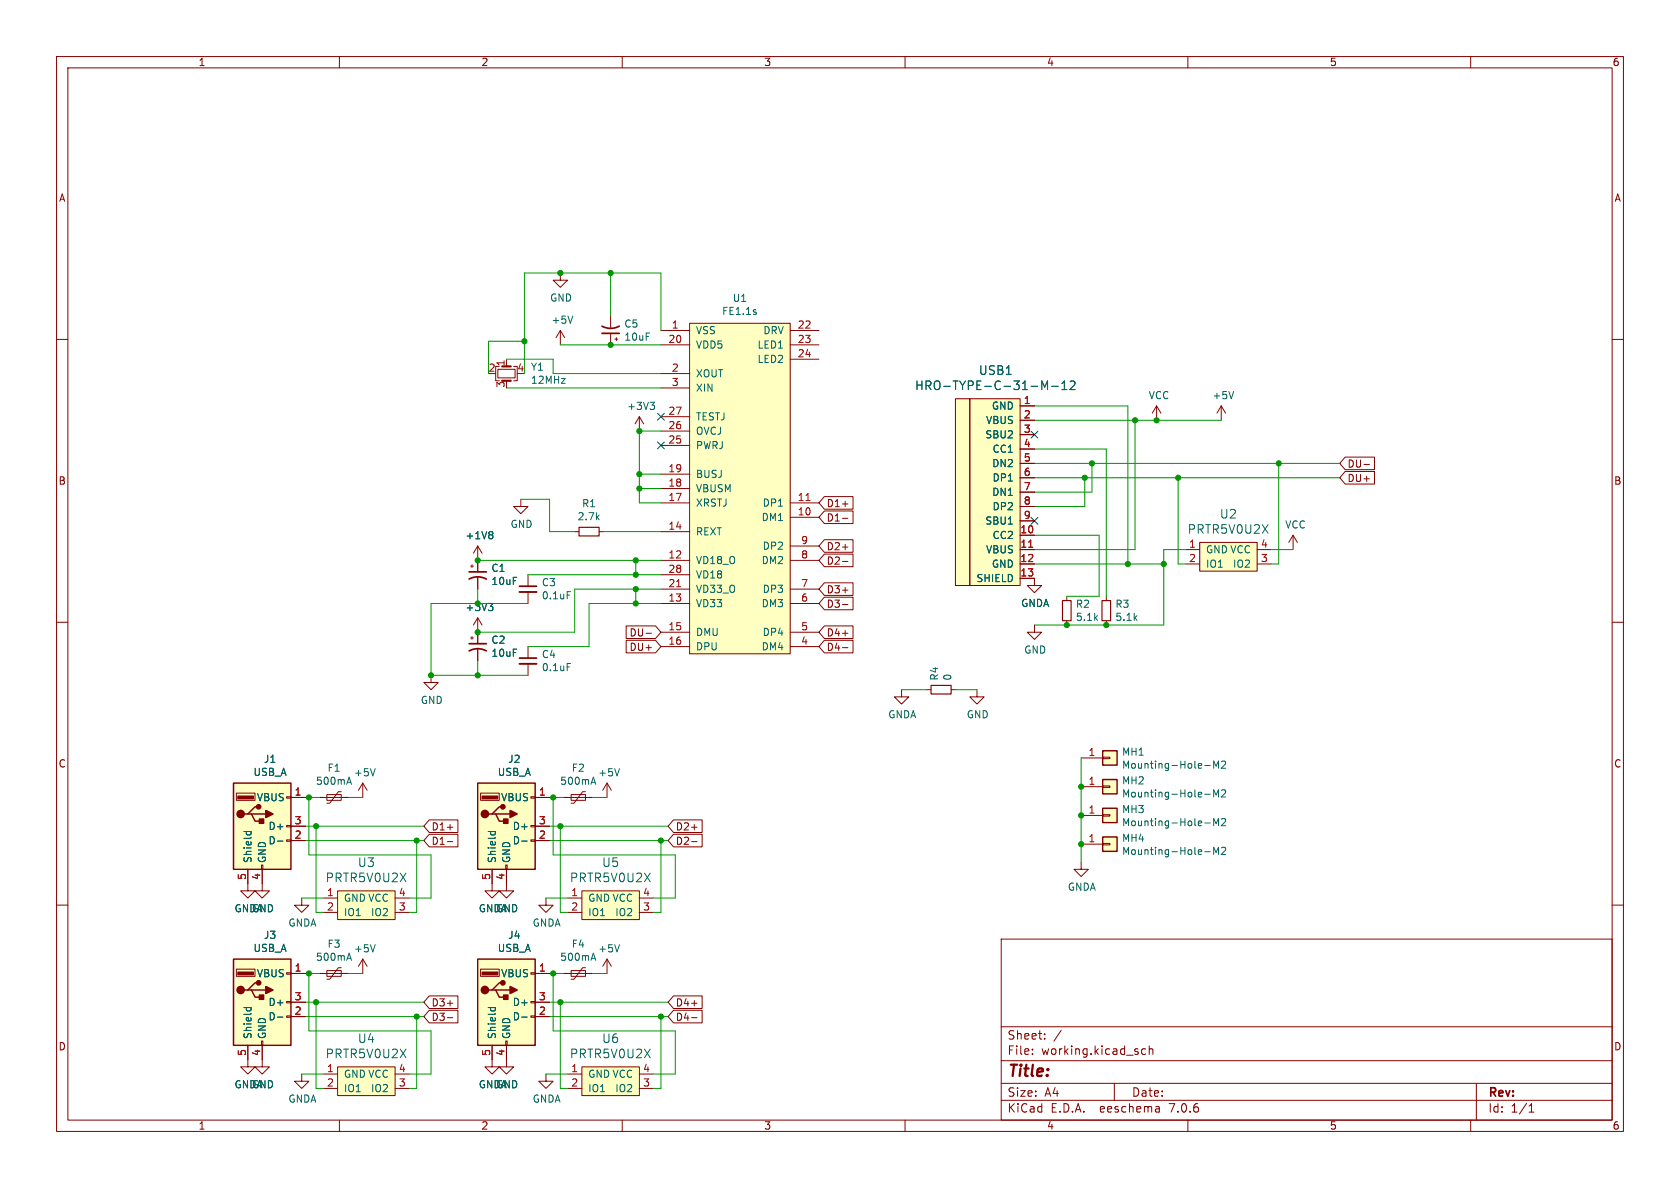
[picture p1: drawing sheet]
<svg xmlns="http://www.w3.org/2000/svg" width="297mm" height="210mm" viewBox="0 0 297 210" stroke-linecap="round" stroke-linejoin="round" font-family="sans-serif">
<g fill="none" stroke="#840000" stroke-width=".18">
<path d="M10 10h277v190h-277zM12 12h273v186h-273zM60 10v2M110 10v2M160 10v2M210 10v2M260 10v2M10 60h2M99.1 48.3v1.2h1.2l-1.2 1.3-1.3-1.3h1.3M99.1 58.4l-.8 1.3M99.1 58.4v2.6M99.1 58.4l.7 1.3"/>
<path d="M107.9 55.9v2M107.9 58.9v2.1M108.7 59.9h.5M109 59.7v.5M116.8 58.4h5.1M121.9 57.2h17.8v58.4h-17.8zM139.7 58.4h5.1M285 60h2M88 65.3h3.1v1.5h-3.1zM88.3 64.8h-.7v2.5h.7M89.5 63.5v1.3M90.8 64.8h.6v2.5h-.6"/>
<path d="M113 73.7l-.7 1.2M113 73.7v2.5M113 73.7l.8 1.2M116.8 66h5.1M116.8 61h5.1M116.8 78.7h5.1M116.8 76.2h5.1M116.8 73.7h5.1M116.8 68.6h5.1M139.7 61h5.1M139.7 63.5h5.1M168.9 70.5h2.5v33h-2.5z"/>
<path d="M171.4 70.5h8.9v33h-8.9zM180.3 71.8h2.6M180.3 74.3h2.6M180.3 76.8h2.6M180.3 79.4h2.6M204.5 71.8l-.8 1.2M204.5 71.8v2.5M204.5 71.8l.7 1.2M215.9 71.8l-.8 1.2M215.9 71.8v2.5M215.9 71.8l.8 1.2M83.4 99.8v.5"/>
<path d="M84.5 96.5v4.6M84.5 96.5l-.8 1.3M84.5 96.5l.7 1.3M92.1 88.3v1.2h1.2l-1.2 1.3-1.3-1.3h1.3M101.6 94h.8M105.9 94h.8M116.8 88.9h5.1M116.8 99.1h5.1M116.8 94h5.1M116.8 86.4h5.1M116.8 83.8h5.1M139.7 91.4h5.1"/>
<path d="M139.7 88.9h5.1M139.7 99.1h5.1M139.7 96.5h5.1M145.7 90.3h5.1v2.3h-5.1l-.9-1.2zM145.7 95.4h5.1v2.2h-5.1l-.9-1.1zM145.7 97.9h5.1v2.3h-5.1l-.9-1.1zM145.7 87.8h5.1v2.2h-5.1l-.9-1.1zM148.9 91.6h1M148.9 96.7h1M148.9 99.2h1M148.9 89.1h1M180.3 97.2h2.6"/>
<path d="M180.3 99.7h2.6M180.3 94.6h2.6M180.3 81.9h2.6M180.3 84.5h2.6M180.3 87h2.6M180.3 89.5h2.6M180.3 92.1h2.6M209.5 97.2h2.6M209.5 99.7h2.6M212.1 95.9h10.1v5.1h-10.1zM222.2 97.2h2.6M222.2 99.7h2.6"/>
<path d="M228.6 94.6l-.8 1.3M228.6 94.6v2.6M228.6 94.6l.8 1.3M237.8 83.3h5.2v2.3h-5.2l-.9-1.1zM237.8 80.8h5.2v2.2h-5.2l-.9-1.1zM241.1 82.1h1M10 110h2M76.2 119.4v1.3h1.3l-1.3 1.2-1.3-1.2h1.3M83.2 112.8h.5M83.2 100.1h.5M83.4 112.5v.5M84.5 109.2l-.8 1.3"/>
<path d="M84.5 102.1v2M84.5 109.2v4.6M84.5 114.8v2M84.5 109.2l.7 1.3M93.3 101.6v2M93.3 104.6v2.1M93.3 114.3v2M93.3 117.3v2.1M110.7 110.6h5.2l.9 1.2-.9 1.1h-5.2zM110.7 113.2h5.2l.9 1.1-.9 1.1h-5.2zM114.2 111.9h1M116.8 106.7h5.1"/>
<path d="M116.8 111.8h5.1M116.8 114.3h5.1M116.8 104.1h5.1M116.8 101.6h5.1M139.7 106.7h5.1M139.7 111.8h5.1M139.7 114.3h5.1M139.7 104.1h5.1M145.7 113.2h5.1v2.2h-5.1l-.9-1.1zM145.7 110.6h5.1v2.3h-5.1l-.9-1.1zM145.7 105.6h5.1v2.2h-5.1l-.9-1.1zM145.7 103h5.1v2.3h-5.1l-.9-1.2z"/>
<path d="M148.9 114.5h1M148.9 111.9h1M148.9 106.9h1M148.9 104.3h1M180.3 102.2h2.6v1.3h1.2l-1.2 1.3-1.3-1.3h1.3M182.9 110.5v1.3h1.2l-1.2 1.2-1.3-1.2h1.3M188.6 105.4v.8M188.6 109.7v.8M195.6 105.4v.8M195.6 109.7v.8M285 110h2M60.3 140h-.5l-1.5 2h-.5"/>
<path d="M64.1 138.4v2.6M64.1 138.4l-.7 1.3M64.1 138.4l.8 1.3M103.5 140h-.5l-1.5 2h-.5M107.3 138.4l-.7 1.3M107.3 138.4v2.6M107.3 138.4l.8 1.3M159.4 121.9v1.3h1.3l-1.3 1.3-1.3-1.3h1.3M163.8 121.9h.8M168.1 121.9h.8M172.7 121.9v1.3h1.3l-1.3 1.3-1.3-1.3h1.3M191.1 134h3.8"/>
<path d="M191.1 139.1h3.8M194.9 133.9h1.3v.2h-1.3zM194.9 138.9h1.3v.3h-1.3zM10 160h2M41.8 140.2h3.3v1.3h-3.3zM43.8 153.7v3.8h1.3l-1.3 1.3-1.3-1.3h1.3M46.2 152.9h.3v.8h-.3zM46.4 153.7v3.8h1.2l-1.2 1.3-1.3-1.3h1.3M50.7 148.5h.7v.2h-.7zM50.7 145.9h.7v.3h-.7zM50.7 140.8h.7v.3h-.7zM51.4 141h2.6"/>
<path d="M51.4 148.6h2.6M51.4 146.1h2.6M53.3 158.8v1.2h1.3l-1.3 1.3-1.2-1.3h1.2M56.5 141h5.1M57.1 158.8h2.6M57.8 140.5h2.5v1h-2.5zM59.7 157.5h10.1v5.1h-10.1zM69.8 158.8h2.6M75.9 144.9h5.1v2.3h-5.1l-1-1.1zM75.9 147.5h5.1v2.2h-5.1l-1-1.1zM79.1 146.2h.9M79.1 148.8h.9"/>
<path d="M85 140.2h3.3v1.3h-3.3zM87 153.7v3.8h1.3l-1.3 1.3-1.3-1.3h1.3M89.4 152.9h.3v.8h-.3zM89.5 153.7v3.8h1.3l-1.3 1.3-1.2-1.3h1.2M93.9 148.5h.7v.2h-.7zM93.9 145.9h.7v.3h-.7zM93.9 140.8h.7v.3h-.7zM94.6 141h2.6M94.6 148.6h2.6M94.6 146.1h2.6M96.5 158.8v1.2h1.3l-1.3 1.3-1.3-1.3h1.3M99.7 141h5.1"/>
<path d="M100.3 158.8h2.6M101 140.5h2.5v1h-2.5zM102.9 157.5h10.1v5.1h-10.1zM113 158.8h2.6M119.1 144.9h5v2.3h-5l-1-1.1zM119.1 147.5h5v2.2h-5l-1-1.1zM122.3 146.2h.9M122.3 148.8h.9M191.1 152.4v1.3h1.3l-1.3 1.2-1.2-1.2h1.2M191.1 144.1h3.8M191.1 149.2h3.8M194.9 144h1.3v.3h-1.3z"/>
<path d="M194.9 149.1h1.3v.3h-1.3zM285 160h2M41.8 171.3h3.3v1.3h-3.3zM50.7 179.6h.7v.2h-.7zM50.7 177h.7v.3h-.7zM50.7 172h.7v.2h-.7zM51.4 172.1h2.6M51.4 179.7h2.6M51.4 177.2h2.6M56.5 172.1h5.1M57.1 161.3h2.6M57.8 171.6h2.5v1h-2.5z"/>
<path d="M60.3 171.1h-.5l-1.5 2h-.5M64.1 169.5l-.7 1.3M64.1 169.5v2.6M64.1 169.5l.8 1.3M69.8 161.3h2.6M75.9 178.6h5.1v2.2h-5.1l-1-1.1zM75.9 176.1h5.1v2.2h-5.1l-1-1.1zM79.1 179.9h.9M79.1 177.4h.9M85 171.3h3.3v1.3h-3.3zM93.9 179.6h.7v.2h-.7zM93.9 177h.7v.3h-.7z"/>
<path d="M93.9 172h.7v.2h-.7zM94.6 172.1h2.6M94.6 179.7h2.6M94.6 177.2h2.6M99.7 172.1h5.1M100.3 161.3h2.6M101 171.6h2.5v1h-2.5zM103.5 171.1h-.5l-1.5 2h-.5M107.3 169.5v2.6M107.3 169.5l-.7 1.3M107.3 169.5l.8 1.3M113 161.3h2.6"/>
<path d="M119.1 176.1h5v2.2h-5l-1-1.1zM119.1 178.6h5v2.2h-5l-1-1.1zM122.3 179.9h.9M122.3 177.4h.9M177 166h108v32h-108zM43.8 184.8v3.8h1.3l-1.3 1.3-1.3-1.3h1.3M46.2 184h.3v.8h-.3zM46.4 184.8v3.8h1.2l-1.2 1.3-1.3-1.3h1.3M53.3 189.9v1.2h1.3l-1.3 1.3-1.2-1.3h1.2M57.1 189.9h2.6M57.1 192.4h2.6M59.7 188.6h10.1v5.1h-10.1z"/>
<path d="M60 198v2M69.8 189.9h2.6M69.8 192.4h2.6M87 184.8v3.8h1.3l-1.3 1.3-1.3-1.3h1.3M89.4 184h.3v.8h-.3zM89.5 184.8v3.8h1.3l-1.3 1.3-1.2-1.3h1.2M96.5 189.9v1.2h1.3l-1.3 1.3-1.3-1.3h1.3M100.3 189.9h2.6M100.3 192.4h2.6M102.9 188.6h10.1v5.1h-10.1zM110 198v2M113 189.9h2.6"/>
<path d="M113 192.4h2.6M160 198v2M177 194.5h108M177 191.5h108M177 187.5h108M177 181.5h108M182.5 186.3v.1M182.5 185.5v.1M184.7 183.6v.1M184.7 182.8v.1M187.6 182.1l-1.3 2M197 191.5v3"/>
<path d="M202.5 185.5l-.4-.1-.3 .3v.4l.2 .2h.5M203.2 185.5l.2-.1 .3 .1 .1 .9M203.2 184.9v1.5M204.9 195.7l.1 .9M205 196.5l-.2 .1M205 196h-.2M210 198v2M260 198v2M261 191.5v6.5M270.3 196.6h.9M270.3 195.5l.4-.4v1.5"/>
</g>
<g fill="#ffffc2" stroke="#ffffc2" stroke-width=".18">
<path d="M194.9 132.7h2.6v2.6h-2.6z"/>
<path d="M194.9 137.8h2.6v2.5h-2.6z"/>
<path d="M84.5 138.4h10.1v15.3h-10.1z"/>
<path d="M194.9 142.9h2.6v2.5h-2.6z"/>
<path d="M194.9 148h2.6v2.5h-2.6z"/>
<path d="M102.9 157.5h10.1v5.1h-10.1z"/>
<path d="M212.1 95.9h10.1v5.1h-10.1z"/>
<path d="M102.9 188.6h10.1v5.1h-10.1z"/>
<path d="M59.7 188.6h10.1v5.1h-10.1z"/>
<path d="M121.9 57.2h17.8v58.4h-17.8z"/>
<path d="M41.3 169.5h10.1v15.3h-10.1z"/>
<path d="M84.5 169.5h10.1v15.3h-10.1z"/>
<path d="M41.3 138.4h10.1v15.3h-10.1z"/>
<path d="M59.7 157.5h10.1v5.1h-10.1z"/>
<path d="M168.9 70.5h2.5v33h-2.5z"/>
<path d="M171.4 70.5h8.9v33h-8.9z"/>
</g>
<g fill="none" stroke="#840000" stroke-width=".25">
<path d="M41.3 138.4h10.1v15.3h-10.1zM84.5 138.4h10.1v15.3h-10.1zM194.9 132.7h2.6v2.6h-2.6zM194.9 137.8h2.6v2.5h-2.6zM43.8 143.9h.6l.7 1.3h1.3M44.4 143.9h2.6M45.7 142.6h-.6l-1.3 1.3h-.6M87 143.9h.6l.7 1.3h1.2M87.6 143.9h2.6M88.9 142.6h-.6l-1.3 1.3h-.6M194.9 142.9h2.6v2.5h-2.6zM194.9 148h2.6v2.5h-2.6z"/>
<path d="M41.3 169.5h10.1v15.3h-10.1zM43.8 175h.6l.7 1.3h1.3M44.4 175h2.6M45.7 173.7h-.6l-1.3 1.3h-.6M84.5 169.5h10.1v15.3h-10.1zM87 175h.6l.7 1.3h1.2M87.6 175h2.6M88.9 173.7h-.6l-1.3 1.3h-.6"/>
</g>
<g fill="none" stroke="#006464" stroke-width=".18">
<path d="M101.3 55.9l-.5 1.2M114.9 71.1h.8l-.4 .5M115.5 71.6l.2 .2v.3l-.2 .3M184.2 68.9v-1.6l.5 1.1 .5-1.1v1.6M185.9 68.3h1.2M187.7 68.9h.9M187.7 67.8l.5-.5v1.6M189.2 67.5l.6-.2 .2 .2 .1 .3-1 1.1h1M218.1 69.2l-.4 1.3M86.9 94l.2 .2-.2 .3 .2 .3v.2l-.2 .2M86.3 106.7h.8l-.4 .5M86.9 107.2l.2 .2v.3l-.2 .2"/>
<path d="M100.3 117.3h.6M100.3 104.6h.6M61.4 138.3h.6M61.7 137.4l.4 1.3M66.3 135.9l-.4 1.3M104.6 138.3h.6M104.9 137.4l.4 1.3M109.5 135.9l-.4 1.3M213 135.3h1M214.6 135.8v-1.3l.4 .9 .4-.9v1.3M216 134.7l.4-.2 .3 .4-.8 .9h.8M216 139.7l.4-.1 .3 .4-.8 .9h.8"/>
<path d="M43.1 147h1.3M43.6 147l-.1 .4M44.3 147l.1 .4M49 148.7h1M86.3 147h1.3M86.8 147l-.1 .4M87.5 147l.1 .4M92.2 148.7h1M213 140.4h1M213 145.5h1M213 150.6h1M214.6 140.9v-1.3l.4 .9 .4-.9v1.3"/>
<path d="M214.6 146v-1.3l.4 .9 .4-.9v1.3M214.6 151v-1.2l.4 .9 .4-.9v1.2M216 144.8l.4-.1 .3 .4-.8 .9h.8M216 149.9l.4-.1 .3 .3-.8 .9h.8M43.1 178.1h1.3M43.6 178.1l-.1 .4M44.3 178.1l.1 .4M49 179.8h1M61.4 169.4h.6M61.7 168.5l.4 1.3M66.3 167l-.4 1.3M86.3 178.1h1.3"/>
<path d="M86.8 178.1l-.1 .4M87.5 178.1l.1 .4M92.2 179.8h1M104.6 169.4h.6M104.9 168.5l.4 1.3M109.5 167l-.4 1.3"/>
</g>
<g fill="#840000" stroke="#840000" stroke-width=".25">
<path d="M90.2 143.3l1.2 .6-1.2 .6z"/>
<path d="M89 144.8h.8v.7h-.8z"/>
<path d="M47 174.4l1.3 .6-1.3 .6z"/>
<path d="M45.8 175.9h.8v.8h-.8z"/>
<path d="M90.2 174.4l1.2 .6-1.2 .6z"/>
<path d="M89 175.9h.8v.8h-.8z"/>
<path d="M47 143.3l1.3 .6-1.3 .6z"/>
<path d="M45.8 144.8h.8v.7h-.8z"/>
<circle cx="85.7" cy="143.9" r=".63"/>
<circle cx="88.9" cy="142.6" r=".38"/>
<circle cx="42.5" cy="175" r=".63"/>
<circle cx="45.7" cy="173.7" r=".38"/>
<circle cx="85.7" cy="175" r=".63"/>
<circle cx="88.9" cy="173.7" r=".38"/>
<circle cx="42.5" cy="143.9" r=".63"/>
<circle cx="45.7" cy="142.6" r=".38"/>
</g>
<g fill="#840000" stroke="#840000" stroke-width=".18">
<path d="M85.2 140.7h2.8v.5h-2.8z"/>
<path d="M42 171.8h2.8v.5h-2.8z"/>
<path d="M85.2 171.8h2.8v.5h-2.8z"/>
<path d="M42 140.7h2.8v.5h-2.8z"/>
</g>
<path d="M102.4 93.2h3.5v1.5h-3.5zM187.8 106.2h1.6v3.5h-1.6zM194.8 106.2h1.5v3.5h-1.5zM164.6 121.2h3.5v1.5h-3.5z" fill="none" stroke="#840000" stroke-width=".2"/>
<path d="M142.5 88.5h.7M181.9 96.7h.7M119.6 103.7h.7" fill="none" stroke="#a90000" stroke-width=".18"/>
<path d="M88.8 64.8h1.5M88.8 67.3h1.5" fill="none" stroke="#840000" stroke-width=".38"/>
<path d="M106.4 57.7a3.2 3.2 0 0 0 3.1 0M106.4 58.9h3.1M82.9 115.1a3.2 3.2 0 0 1 3.1 0M82.9 102.4a3.2 3.2 0 0 1 3.1 0M82.9 113.8h3.1M82.9 101.1h3.1M91.8 116.3h3.1M91.8 103.6h3.1" fill="none" stroke="#840000" stroke-width=".3"/>
<path d="M91.8 117.3h3.1M91.8 104.6h3.1" fill="none" stroke="#840000" stroke-width=".33"/>
<g fill="none" stroke="#009600" stroke-width=".18">
<path d="M107.9 48.3v7.6M116.8 58.4v-10.1h-24.1v17.7M89.5 63.5h8.3v2.5h19M89.5 68.6h27.3M92.7 60.3h-6.3v5.7M99.1 61h17.7M116.8 76.2h-3.8v12.7h3.8M182.9 74.3h33M182.9 71.8h16.5v27.9M182.9 79.4h12.7v26M200.7 74.3v22.9h-17.8M84.5 99.1h32.3"/>
<path d="M92.1 88.3h5.1v5.7h4.4M106.7 94h10.1M112.4 99.1v2.5M113 86.4h3.8M113 83.8h3.8M182.9 84.5h54M182.9 81.9h54M182.9 94.6h11.4v10.8h-5.7M182.9 99.7h22.8M191.8 84.5v5h-8.9M193 81.9v5.1h-10.1M208.3 84.5v15.2h1.2"/>
<path d="M209.5 97.2h-3.8v13.3h-22.8M224.8 97.2h3.8M226.1 81.9v17.8h-1.3M84.5 104.1v2.6M84.5 116.8v2.6M93.3 106.7h-17.1v12.7h17.1M93.3 101.6h23.5M112.4 104.1v2.6M116.8 106.7h-12.7v7.6h-10.8M116.8 104.1h-15.2v7.7h-17.1M159.4 121.9h4.4M168.9 121.9h3.8"/>
<path d="M191.1 134v18.4M53.3 158.8h3.8M54 141h2.5M54 148.6h20.9M54 146.1h20.9M54.6 141v10.1h21.6v7.7h-3.8M55.9 146.1v15.2h1.2M61.6 141h2.5M73.7 148.6v12.7h-1.3M96.5 158.8h3.8M97.2 141h2.5M97.2 148.6h20.9"/>
<path d="M97.2 146.1h20.9M97.8 141v10.1h21.6v7.7h-3.8M99.1 146.1v15.2h1.2M104.8 141h2.5M116.8 148.6v12.7h-1.2M54 179.7h20.9M54 177.2h20.9M54 172.1h2.5M54.6 172.1v10.1h21.6v7.7h-3.8M55.9 177.2v15.2h1.2M61.6 172.1h2.5M73.7 179.7v12.7h-1.3"/>
<path d="M97.2 179.7h20.9M97.2 177.2h20.9M97.2 172.1h2.5M97.8 172.1v10.1h21.6v7.7h-3.8M99.1 177.2v15.2h1.2M104.8 172.1h2.5M116.8 179.7v12.7h-1.2M53.3 189.9h3.8M96.5 189.9h3.8"/>
</g>
<path d="M116.2 78.1l1.2 1.2M116.2 73.1l1.2 1.2M117.4 78.1l-1.2 1.2M117.4 73.1l-1.2 1.2M182.3 76.2l1.2 1.2M183.5 76.2l-1.2 1.2M182.3 91.5l1.2 1.2M183.5 91.5l-1.2 1.2" fill="none" stroke="#000084" stroke-width=".18"/>
<g fill="#009600" stroke="#009600" stroke-width=".18">
<circle cx="97.8" cy="141" r=".46"/>
<circle cx="99.1" cy="146.1" r=".46"/>
<circle cx="84.5" cy="119.4" r=".46"/>
<circle cx="116.8" cy="148.6" r=".46"/>
<circle cx="113" cy="83.8" r=".46"/>
<circle cx="113" cy="76.2" r=".46"/>
<circle cx="191.1" cy="149.2" r=".46"/>
<circle cx="191.1" cy="139.1" r=".46"/>
<circle cx="191.1" cy="144.1" r=".46"/>
<circle cx="188.6" cy="110.5" r=".46"/>
<circle cx="195.6" cy="110.5" r=".46"/>
<circle cx="92.7" cy="60.3" r=".46"/>
<circle cx="107.9" cy="48.3" r=".46"/>
<circle cx="99.1" cy="48.3" r=".46"/>
<circle cx="113" cy="86.4" r=".46"/>
<circle cx="107.9" cy="61" r=".46"/>
<circle cx="54.6" cy="141" r=".46"/>
<circle cx="55.9" cy="177.2" r=".46"/>
<circle cx="73.7" cy="148.6" r=".46"/>
<circle cx="73.7" cy="179.7" r=".46"/>
<circle cx="54.6" cy="172.1" r=".46"/>
<circle cx="55.9" cy="146.1" r=".46"/>
<circle cx="112.4" cy="104.1" r=".46"/>
<circle cx="112.4" cy="99.1" r=".46"/>
<circle cx="112.4" cy="106.7" r=".46"/>
<circle cx="84.5" cy="111.8" r=".46"/>
<circle cx="76.2" cy="119.4" r=".46"/>
<circle cx="112.4" cy="101.6" r=".46"/>
<circle cx="84.5" cy="106.7" r=".46"/>
<circle cx="84.5" cy="99.1" r=".46"/>
<circle cx="208.3" cy="84.5" r=".46"/>
<circle cx="200.7" cy="74.3" r=".46"/>
<circle cx="204.5" cy="74.3" r=".46"/>
<circle cx="199.4" cy="99.7" r=".46"/>
<circle cx="205.7" cy="99.7" r=".46"/>
<circle cx="193" cy="81.9" r=".46"/>
<circle cx="191.8" cy="84.5" r=".46"/>
<circle cx="226.1" cy="81.9" r=".46"/>
<circle cx="116.8" cy="179.7" r=".46"/>
<circle cx="97.8" cy="172.1" r=".46"/>
<circle cx="99.1" cy="177.2" r=".46"/>
</g>
<text font-size="2.8" fill="#840000" x="178" y="190.9">Title:</text>
<g font-size="2.1" fill="#006464">
<text x="161.7" y="69.2">HRO-TYPE-C-31-M-12</text>
<text x="173" y="66.5">USB1</text>
<text x="209.9" y="94.6">PRTR5V0U2X</text>
<text x="215.6" y="91.9">U2</text>
<text x="63.2" y="153.5">U3</text>
<text x="106.3" y="153.5">U5</text>
<text x="57.5" y="156.2">PRTR5V0U2X</text>
<text x="100.7" y="156.2">PRTR5V0U2X</text>
<text x="63.2" y="184.6">U4</text>
<text x="106.3" y="184.6">U6</text>
<text x="57.5" y="187.3">PRTR5V0U2X</text>
<text x="100.7" y="187.3">PRTR5V0U2X</text>
</g>
<g font-size="2.1" fill="#840000">
<text x="178" y="184">Sheet:</text>
<text x="178" y="186.7">File:</text>
<text x="184.1" y="186.7">working.kicad_sch</text>
<text x="178" y="196.9">KiCad</text>
<text x="178" y="194.1">Size:</text>
<text x="184.7" y="194.1">A4</text>
<text x="185.7" y="196.9">E.D.A.</text>
<text x="194.6" y="196.9">eeschema</text>
<text x="200" y="194.1">Date:</text>
<text x="207" y="196.9">7.0.6</text>
<text x="263" y="194.3">Rev:</text>
<text x="263" y="196.9">Id:</text>
<text x="267.1" y="196.9">1/1</text>
</g>
<g font-size="1.8" fill="#840000">
<text x="35" y="11.9">1</text>
<text x="85" y="11.9">2</text>
<text x="135" y="11.9">3</text>
<text x="185" y="11.9">4</text>
<text x="235" y="11.9">5</text>
<text x="285" y="11.9">6</text>
<text x="10.3" y="35.9">A</text>
<text x="285.3" y="35.9">A</text>
<text x="238.1" y="82.9">DU-</text>
<text x="10.3" y="85.9">B</text>
<text x="146" y="89.9">D1+</text>
<text x="238.1" y="85.4">DU+</text>
<text x="285.3" y="85.9">B</text>
<text x="146" y="92.4">D1-</text>
<text x="146" y="97.5">D2+</text>
<text x="146" y="100">D2-</text>
<text x="146" y="107.6">D3-</text>
<text x="146" y="105.1">D3+</text>
<text x="111.2" y="112.7">DU-</text>
<text x="146" y="112.7">D4+</text>
<text x="111.2" y="115.3">DU+</text>
<text x="146" y="115.3">D4-</text>
<text x="10.3" y="135.9">C</text>
<text x="285.3" y="135.9">C</text>
<text x="76.2" y="147">D1+</text>
<text x="76.2" y="149.5">D1-</text>
<text x="119.4" y="147">D2+</text>
<text x="119.4" y="149.5">D2-</text>
<text x="76.2" y="178.1">D3+</text>
<text x="119.4" y="178.1">D4+</text>
<text x="10.3" y="185.9">D</text>
<text x="76.2" y="180.7">D3-</text>
<text x="119.4" y="180.7">D4-</text>
<text x="285.3" y="185.9">D</text>
<text x="35" y="199.9">1</text>
<text x="85" y="199.9">2</text>
<text x="135" y="199.9">3</text>
<text x="185" y="199.9">4</text>
<text x="235" y="199.9">5</text>
<text x="285" y="199.9">6</text>
</g>
<g font-size="1.8" fill="#006464">
<text x="97.2" y="53.5">GND</text>
<text x="129.4" y="53.6">U1</text>
<text x="97.4" y="57.4">+5V</text>
<text x="110.3" y="58.1">C5</text>
<text x="122.9" y="59.3">VSS</text>
<text x="127.6" y="55.9">FE1.1s</text>
<text x="134.9" y="59.3">DRV</text>
<text x="93.8" y="65.7">Y1</text>
<text x="110.3" y="60.4">10uF</text>
<text x="122.9" y="61.8">VDD5</text>
<text x="133.8" y="61.8">LED1</text>
<text x="133.8" y="64.4">LED2</text>
<text x="93.8" y="68">12MHz</text>
<text x="122.9" y="66.9">XOUT</text>
<text x="122.9" y="69.4">XIN</text>
<text x="203" y="70.8">VCC</text>
<text x="214.2" y="70.8">+5V</text>
<text x="110.8" y="72.7">+3V3</text>
<text x="122.9" y="77.1">OVCJ</text>
<text x="122.9" y="74.5">TESTJ</text>
<text x="174.1" y="77.7">SBU2</text>
<text x="174.2" y="75.2">VBUS</text>
<text x="175.3" y="72.6">GND</text>
<text x="122.9" y="79.6">PWRJ</text>
<text x="175.3" y="82.8">DN2</text>
<text x="175.4" y="80.2">CC1</text>
<text x="102.8" y="89.9">R1</text>
<text x="122.9" y="89.8">XRSTJ</text>
<text x="122.9" y="87.2">VBUSM</text>
<text x="122.9" y="84.7">BUSJ</text>
<text x="134.7" y="89.8">DP1</text>
<text x="175.3" y="87.9">DN1</text>
<text x="175.4" y="85.3">DP1</text>
<text x="82.2" y="95.5">+1V8</text>
<text x="90.2" y="93.5">GND</text>
<text x="102" y="92.2">2.7k</text>
<text x="122.9" y="94.8">REXT</text>
<text x="134.5" y="92.3">DM1</text>
<text x="174.1" y="92.9">SBU1</text>
<text x="175.4" y="95.5">CC2</text>
<text x="175.4" y="90.4">DP2</text>
<text x="227.1" y="93.6">VCC</text>
<text x="86.8" y="101.3">C1</text>
<text x="122.9" y="99.9">VD18_O</text>
<text x="134.5" y="99.9">DM2</text>
<text x="134.7" y="97.4">DP2</text>
<text x="174.2" y="98">VBUS</text>
<text x="175.3" y="100.6">GND</text>
<text x="213.1" y="98">GND VCC</text>
<text x="213.1" y="100.6">IO1</text>
<text x="217.9" y="100.6">IO2</text>
<text x="86.8" y="103.6">10uF</text>
<text x="95.7" y="103.8">C3</text>
<text x="95.7" y="106.1">0.1uF</text>
<text x="122.9" y="107.5">VD33</text>
<text x="122.9" y="105">VD33_O</text>
<text x="122.9" y="102.5">VD18</text>
<text x="134.5" y="107.5">DM3</text>
<text x="134.7" y="105">DP3</text>
<text x="172.5" y="103.1">SHIELD</text>
<text x="180.4" y="107.5">GNDA</text>
<text x="190.1" y="107.6">R2</text>
<text x="197.1" y="107.6">R3</text>
<text x="82.2" y="108.2">+3V3</text>
<text x="86.8" y="114">C2</text>
<text x="122.9" y="112.6">DMU</text>
<text x="134.7" y="112.6">DP4</text>
<text x="190.1" y="110">5.1k</text>
<text x="197.1" y="110">5.1k</text>
<text x="86.8" y="116.3">10uF</text>
<text x="95.7" y="116.5">C4</text>
<text x="95.7" y="118.8">0.1uF</text>
<text x="122.9" y="115.2">DPU</text>
<text x="134.5" y="115.2">DM4</text>
<text x="181" y="115.7">GND</text>
<text x="74.3" y="124.6">GND</text>
<text x="166.1" y="120.4" transform="rotate(-90 166.1 120.4)">R4</text>
<text x="168.4" y="120.4" transform="rotate(-90 168.4 120.4)">0</text>
<text x="156.9" y="127.2">GNDA</text>
<text x="170.8" y="127.2">GND</text>
<text x="44.7" y="137.4">USB_A</text>
<text x="46.6" y="135.1">J1</text>
<text x="57.8" y="136.6">F1</text>
<text x="62.5" y="137.4">+5V</text>
<text x="87.9" y="137.4">USB_A</text>
<text x="89.7" y="135.1">J2</text>
<text x="101" y="136.6">F2</text>
<text x="105.7" y="137.4">+5V</text>
<text x="198.3" y="136.1">Mounting-Hole-M2</text>
<text x="198.3" y="133.8">MH1</text>
<text x="45.3" y="141.8">VBUS</text>
<text x="55.7" y="138.9">500mA</text>
<text x="88.5" y="141.8">VBUS</text>
<text x="98.9" y="138.9">500mA</text>
<text x="198.3" y="141.2">Mounting-Hole-M2</text>
<text x="198.3" y="138.9">MH2</text>
<text x="198.3" y="143.9">MH3</text>
<text x="47.4" y="149.5">D-</text>
<text x="47.4" y="146.9">D+</text>
<text x="90.6" y="149.5">D-</text>
<text x="90.6" y="146.9">D+</text>
<text x="198.3" y="146.3">Mounting-Hole-M2</text>
<text x="198.3" y="149">MH4</text>
<text x="44.7" y="152.7" transform="rotate(-90 44.7 152.7)">Shield</text>
<text x="47.2" y="152.7" transform="rotate(-90 47.2 152.7)">GND</text>
<text x="87.9" y="152.7" transform="rotate(-90 87.9 152.7)">Shield</text>
<text x="90.4" y="152.7" transform="rotate(-90 90.4 152.7)">GND</text>
<text x="198.3" y="151.3">Mounting-Hole-M2</text>
<text x="41.4" y="161.5">GNDA</text>
<text x="44.4" y="161.5">GND</text>
<text x="60.7" y="159.6">GND VCC</text>
<text x="84.5" y="161.5">GNDA</text>
<text x="87.6" y="161.5">GND</text>
<text x="103.9" y="159.6">GND VCC</text>
<text x="188.7" y="157.7">GNDA</text>
<text x="46.6" y="166.2">J3</text>
<text x="50.9" y="164">GNDA</text>
<text x="57.8" y="167.7">F3</text>
<text x="60.7" y="162.2">IO1</text>
<text x="65.5" y="162.2">IO2</text>
<text x="89.7" y="166.2">J4</text>
<text x="94.1" y="164">GNDA</text>
<text x="101" y="167.7">F4</text>
<text x="103.9" y="162.2">IO1</text>
<text x="108.7" y="162.2">IO2</text>
<text x="44.7" y="168.5">USB_A</text>
<text x="45.3" y="172.9">VBUS</text>
<text x="55.7" y="170.1">500mA</text>
<text x="62.5" y="168.6">+5V</text>
<text x="87.9" y="168.5">USB_A</text>
<text x="88.5" y="172.9">VBUS</text>
<text x="98.9" y="170.1">500mA</text>
<text x="105.7" y="168.6">+5V</text>
<text x="47.4" y="178">D+</text>
<text x="90.6" y="178">D+</text>
<text x="44.7" y="183.8" transform="rotate(-90 44.7 183.8)">Shield</text>
<text x="47.2" y="183.8" transform="rotate(-90 47.2 183.8)">GND</text>
<text x="47.4" y="180.6">D-</text>
<text x="87.9" y="183.8" transform="rotate(-90 87.9 183.8)">Shield</text>
<text x="90.4" y="183.8" transform="rotate(-90 90.4 183.8)">GND</text>
<text x="90.6" y="180.6">D-</text>
<text x="60.7" y="190.7">GND VCC</text>
<text x="103.9" y="190.7">GND VCC</text>
<text x="41.4" y="192.6">GNDA</text>
<text x="44.4" y="192.6">GND</text>
<text x="50.9" y="195.1">GNDA</text>
<text x="60.7" y="193.3">IO1</text>
<text x="65.5" y="193.3">IO2</text>
<text x="84.5" y="192.6">GNDA</text>
<text x="87.6" y="192.6">GND</text>
<text x="94.1" y="195.1">GNDA</text>
<text x="103.9" y="193.3">IO1</text>
<text x="108.7" y="193.3">IO2</text>
</g>
<g font-size="1.8" fill="#a90000">
<text x="118.7" y="58.2">1</text>
<text x="140.9" y="58.2">22</text>
<text x="86.3" y="65.8">2</text>
<text x="89.3" y="64.8" transform="rotate(-90 89.3 64.8)">1</text>
<text x="91.4" y="65.8">4</text>
<text x="118.1" y="60.7">20</text>
<text x="118.7" y="65.8">2</text>
<text x="140.9" y="60.7">23</text>
<text x="140.9" y="63.2">24</text>
<text x="89.3" y="68.7" transform="rotate(-90 89.3 68.7)">3</text>
<text x="118.7" y="68.3">3</text>
<text x="180.9" y="71.5">1</text>
<text x="118.1" y="75.9">26</text>
<text x="118.1" y="73.4">27</text>
<text x="180.9" y="74">2</text>
<text x="180.9" y="76.6">3</text>
<text x="118.1" y="83.6">19</text>
<text x="118.1" y="78.5">25</text>
<text x="180.9" y="79.1">4</text>
<text x="180.9" y="81.7">5</text>
<text x="118.1" y="88.6">17</text>
<text x="118.1" y="86.1">18</text>
<text x="140.9" y="88.6">11</text>
<text x="180.9" y="84.2">6</text>
<text x="180.9" y="86.7">7</text>
<text x="180.9" y="89.3">8</text>
<text x="118.1" y="93.7">14</text>
<text x="140.9" y="91.2">10</text>
<text x="180.3" y="94.4">10</text>
<text x="180.9" y="91.8">9</text>
<text x="118.1" y="98.8">12</text>
<text x="118.1" y="101.3">28</text>
<text x="141.5" y="98.8">8</text>
<text x="141.5" y="96.3">9</text>
<text x="180.3" y="96.9">11</text>
<text x="180.3" y="99.4">12</text>
<text x="180.3" y="102">13</text>
<text x="210.1" y="96.9">1</text>
<text x="210.1" y="99.4">2</text>
<text x="222.8" y="99.4">3</text>
<text x="222.8" y="96.9">4</text>
<text x="118.1" y="106.4">13</text>
<text x="118.1" y="103.9">21</text>
<text x="141.5" y="106.4">6</text>
<text x="141.5" y="103.9">7</text>
<text x="118.1" y="111.5">15</text>
<text x="141.5" y="111.5">5</text>
<text x="118.1" y="114">16</text>
<text x="141.5" y="114">4</text>
<text x="192.3" y="133.7">1</text>
<text x="52" y="140.7">1</text>
<text x="95.2" y="140.7">1</text>
<text x="192.3" y="138.8">1</text>
<text x="192.3" y="143.9">1</text>
<text x="52" y="148.3">2</text>
<text x="52" y="145.8">3</text>
<text x="95.2" y="148.3">2</text>
<text x="95.2" y="145.8">3</text>
<text x="192.3" y="149">1</text>
<text x="43.6" y="155.6" transform="rotate(-90 43.6 155.6)">5</text>
<text x="46.1" y="155.6" transform="rotate(-90 46.1 155.6)">4</text>
<text x="86.7" y="155.6" transform="rotate(-90 86.7 155.6)">5</text>
<text x="89.3" y="155.6" transform="rotate(-90 89.3 155.6)">4</text>
<text x="57.7" y="158.5">1</text>
<text x="57.7" y="161">2</text>
<text x="70.4" y="161">3</text>
<text x="70.4" y="158.5">4</text>
<text x="100.9" y="158.5">1</text>
<text x="100.9" y="161">2</text>
<text x="113.6" y="161">3</text>
<text x="113.6" y="158.5">4</text>
<text x="52" y="171.8">1</text>
<text x="95.2" y="171.8">1</text>
<text x="52" y="179.5">2</text>
<text x="52" y="176.9">3</text>
<text x="95.2" y="179.5">2</text>
<text x="95.2" y="176.9">3</text>
<text x="43.6" y="186.8" transform="rotate(-90 43.6 186.8)">5</text>
<text x="46.1" y="186.8" transform="rotate(-90 46.1 186.8)">4</text>
<text x="57.7" y="189.6">1</text>
<text x="70.4" y="189.6">4</text>
<text x="86.7" y="186.8" transform="rotate(-90 86.7 186.8)">5</text>
<text x="89.3" y="186.8" transform="rotate(-90 89.3 186.8)">4</text>
<text x="100.9" y="189.6">1</text>
<text x="113.6" y="189.6">4</text>
<text x="57.7" y="192.2">2</text>
<text x="70.4" y="192.2">3</text>
<text x="100.9" y="192.2">2</text>
<text x="113.6" y="192.2">3</text>
</g>
</svg>
